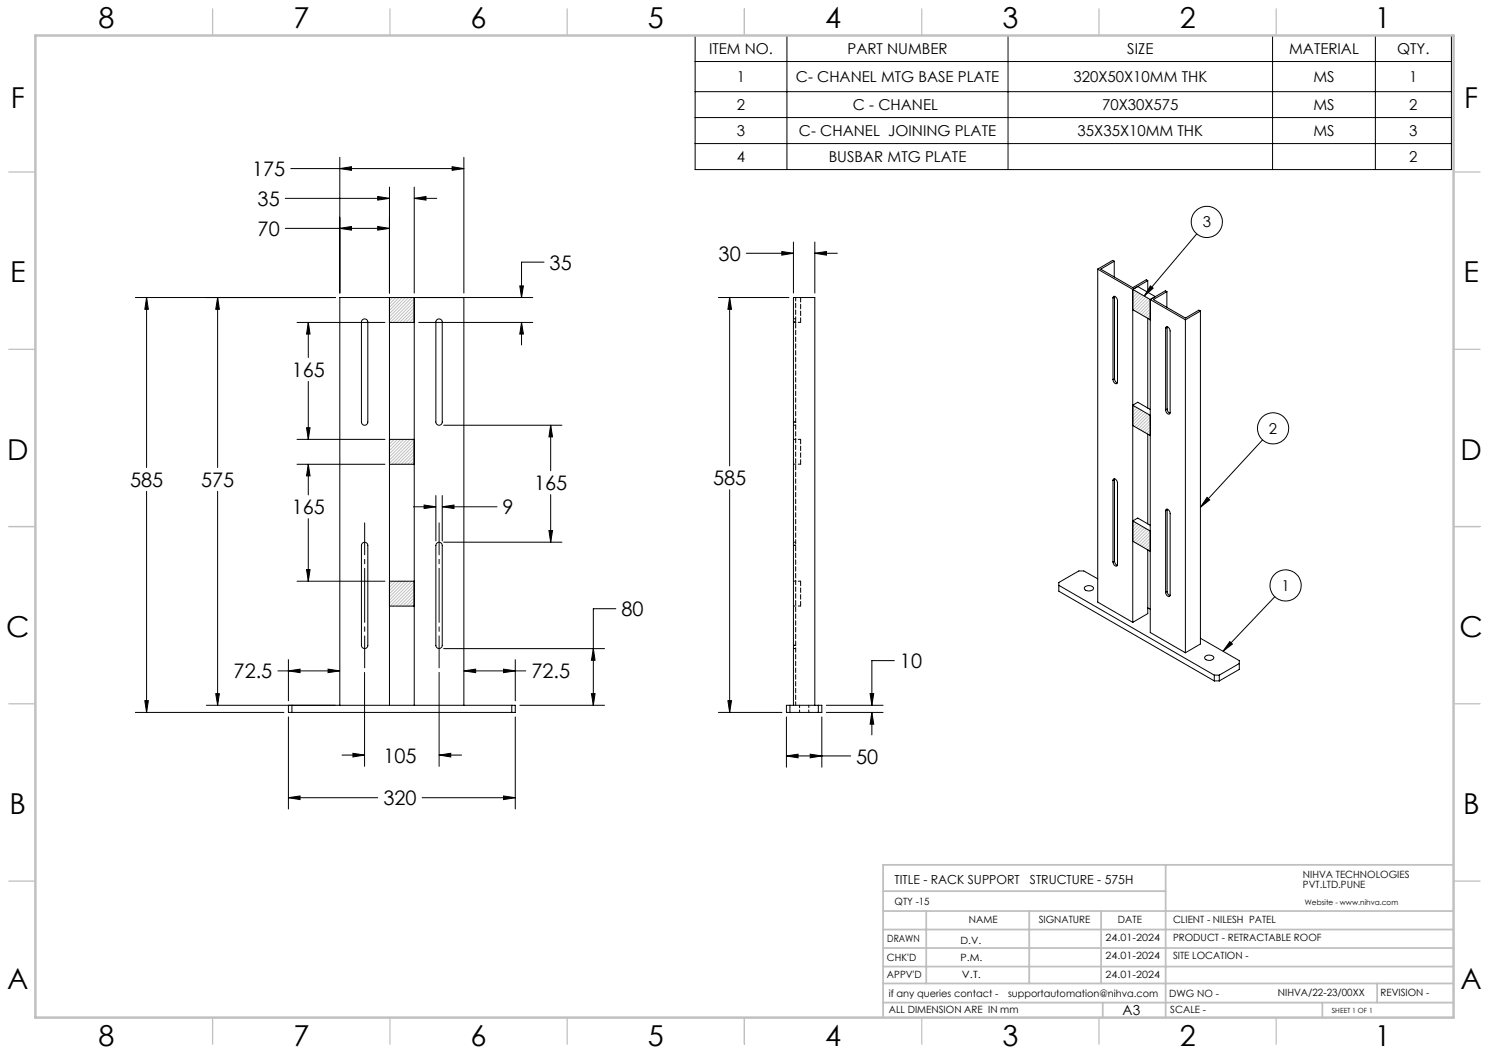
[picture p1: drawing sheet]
<svg xmlns="http://www.w3.org/2000/svg" width="420mm" height="297mm" viewBox="0 0 420 297" stroke-linecap="round" stroke-linejoin="round" font-family="sans-serif">
<g fill="none" stroke="#000" stroke-width=".28">
<path d="M196.1 10h213.3v37.8h-213.3zM196.1 17.4h213.3M222 10v37.8M284.3 10v37.8M359 10v37.8M387.9 10v37.8M196.1 25.9h213.3M196.1 33.2h213.3M80.5 55.9h29.4M82 47.6h48.8M95.8 47.6l3.3-.6v1zM95.8 44.4v38.3"/>
<path d="M106.5 55.4l3.4 .5-3.4 .5zM109.9 52.8v29.9M116.8 55.9l3.4-.5v1zM116.8 52.8v29.9M116.8 55.9h6.4M127.5 47l3.3 .6-3.3 .4zM130.8 44.4v38.3M196.1 40.5h213.3M80.5 64.4h29.4M95.8 64.4l3.3-.5v1zM106.5 63.9l3.4 .5-3.4 .5zM153.5 73.9h-6.4v10"/>
<path d="M210.5 71.4h13.3M220.5 70.9l3.3 .5-3.3 .6zM223.8 68.3v14.4M229.8 71.4l3.3-.5v1.1zM229.8 68.3v14.4M229.8 71.4h6.4M309.6 75.9l24.8 14.3M309.6 75.9v93.9l9.9 5.7M314.3 73.7l-.4-.3-4.3 2.5M314.3 73.7l-3.8 2.2 9 5.2 3.8-2.2 .4 .3M314.3 73.7v4.4M323.7 79.2l-4.2 2.4"/>
<path d="M323.7 79.2v3.2M337.6 66l-14.8 17.5M38.2 83.9h56.4M41.3 83.9l.5 3.3h-.9zM41.3 83.9v48M61.4 83.9l.5 3.3h-1zM61.4 83.9v48M83.8 90.9h24.8M87 90.9l.5 3.3h-1zM87 90.9v10M102.1 90.3a.91 .91 0 0 1 1-.3 .91 .91 0 0 1 .7 .8v28.2a.9 .9 0 0 1-.9 .9 .9 .9 0 0 1-.9-.9zM109.9 83.9v115"/>
<path d="M109.9 90.9h6.9M116.8 83.9v115M118.1 90.9h32.2M123.1 90.3a.91 .91 0 0 1 1-.3 .91 .91 0 0 1 .6 .8v28.2a.9 .9 0 0 1-.9 .9 .9 .9 0 0 1-.9-.9zM130.8 83.9v115M146.6 80.6h1l-.5 3.3zM147.1 90.9l.5 3.3h-1zM147.1 90.9v6.4M150.3 83.9h-54.5v115M202.6 83.9h19.9M205.8 83.9l.5 3.3h-1zM205.8 83.9v47.5"/>
<path d="M313.9 84l.1-.1a.8 .8 0 0 1 .9-.1 .8 .8 0 0 1 .3 1v23a.53 .53 0 0 1-.6 .4 .53 .53 0 0 1-.5-.5l-.2-.6M313.9 84v23.1M314.4 83.8l-.5 .2M314.4 83.8v23M314.4 83.6v.2M319.5 81.6l1.4-.8 5 2.9-1.5 .8M319.5 87.3l4.9 2.9M319.5 81.6v93.9M323.7 89.8v25.3M324.4 84.5v93.9l10 5.7M324.5 80.6l.8 .7-2.5 2.2zM328.8 92.6v-.2a.82 .82 0 0 1 1 0 .82 .82 0 0 1 .3 .9v23.1a.53 .53 0 0 1-.6 .4 .53 .53 0 0 1-.5-.5l-.2-.7"/>
<path d="M328.8 92.6v23M329.1 82.3l-3.8 2.2 9.1 5.2 3.8-2.2 .4 .2M329.1 82.3l-.4-.3-4.3 2.5M329.1 82.3v4.4M329.2 92.4l-.4 .2M329.2 92.4v23M329.2 92.1v.3M334.4 90.2v93.9M338.6 87.7l-4.2 2.5M338.6 87.7v93.9l-4.2 2.5M87 107.6v16.3M125.1 119.9h33.4"/>
<path d="M155.3 119.9l.6 3.3h-1.1zM155.3 119.9v12.9M314.4 106.8l.3 .9 .5 .3M314.4 106.8l-.5 .3M324.4 115.5l-3.5-2.1-1.4 .9 4.9 2.9M329.2 115.4l.4 .9 .4 .3M329.2 115.4l-.4 .2M41.3 138.6v62.3M61.4 138.6v60.3M83.8 123.9h24.8M83.8 130.9h24.8M86.5 120.6h1l-.5 3.3z"/>
<path d="M87 130.9l.5 3.3h-1zM87 130.9v8.7M109.9 123.9h6.9M109.9 130.9h6.9M122.9 139.8v12.8M124.7 139.8v12.8M155.3 139.5v13.4M205.8 138.1v62.8M313.9 135.5l.1-.2a.8 .8 0 0 1 .9 0 .8 .8 0 0 1 .3 .9v23a.53 .53 0 0 1-.6 .5 .53 .53 0 0 1-.5-.5l-.2-.7M313.9 135.5v23M314.4 135.2v23.1M314.4 135.2l-.5 .3"/>
<path d="M314.4 135v.2M319.5 120l4.9 2.9M323.7 122.4v25.4M356.1 124.1l-17.5 19M87 146.3v17.6M102.1 153.3a.91 .91 0 0 1 1-.3 .91 .91 0 0 1 .7 .8v28.2a.9 .9 0 0 1-.9 .9 .9 .9 0 0 1-.9-.9zM116.6 142.9h6.3M119.6 142.4l3.3 .5-3.3 .5zM123.1 153.3a.91 .91 0 0 1 1-.3 .91 .91 0 0 1 .6 .8v28.2a.9 .9 0 0 1-.9 .9 .9 .9 0 0 1-.9-.9zM124.7 142.9l3.4-.5v1zM124.7 142.9h15.5M125.1 152.9h33.4"/>
<path d="M154.8 149.6h1.1l-.6 3.3zM314.4 158.3l.3 .8 .5 .3M314.4 158.3l-.5 .2M319.5 152.6l4.9 2.9M323.7 155.1v18l-4.2 2.4M324.4 148.2l-3.5-2.1-1.4 .8 4.9 2.9M328.8 144v-.1a.82 .82 0 0 1 1-.1 .82 .82 0 0 1 .3 1v23a.53 .53 0 0 1-.6 .5 .53 .53 0 0 1-.5-.6l-.2-.6M328.8 144v23.1M329.2 143.8v23M329.2 143.8l-.4 .2M329.2 143.6v.2M340.5 140.3l.7 .7-2.6 2.1z"/>
<path d="M83.8 163.9h24.8M86.5 160.7h1l-.5 3.2zM109.9 163.9h6.9M109.9 171h6.9M173.7 171.7h-6.3v27.2M298.7 165.1l43.8 25.3M306.1 165.5a1.63 1.63 0 0 1 2.3 .4 1.44 1.44 0 0 1-1.3 .8 1.44 1.44 0 0 1-1.2-.9zM309.6 163.3l-3.9-2.3h-1.4l-5.6 3.3v2.5l43.8 25.2M323.7 171.4l.7 .4M329.2 166.8l.4 .9 .4 .3M329.2 166.8l-.4 .3M359.6 168.3l-14.6 15.4"/>
<path d="M40.9 197.6h.9l-.5 3.3zM58.2 198.9h87.1v2h-63.9v-2M60.9 195.6h1l-.5 3.3zM78.4 189.2h17.4M81.4 189.2l3.2-.5v1zM81.4 186.1v11.6M82.3 198.9v2M92.5 188.7l3.3 .5-3.3 .5zM102.8 189.6v26.5M123.9 189.6v26.5M125.1 182.9h45.4M130.8 189.2l3.4-.5v1z"/>
<path d="M130.8 189.2h17.5M142 188.7l3.3 .5-3.3 .5zM144.4 198.9v2M145.3 186.1v11.6M146.6 198.9h23.9M166.8 195.6h1.1l-.5 3.3zM167.4 182.9l.5 3.3h-1.1zM205.3 197.6h1l-.5 3.3zM221.8 198.9h10v2h-10zM222.8 198.9v2M223.8 198.9v-115h6v115M230.8 198.9v2"/>
<path d="M233.1 198.9h16M245.4 195.6h1.1l-.6 3.3zM252.3 186.3h-6.4v12.6M338.6 180l11 6.3v2.5l-5.7 3.2M339.9 185.2a1.55 1.55 0 0 1 2.5 .4 1.45 1.45 0 0 1-2.6-.2zM342.5 190.4h1.4M342.5 192h1.4M342.5 190.4v1.6M343.9 190.4v1.6M346.9 181l.7 .6-2.6 2.1zM349.6 187.1l-5.7 3.3M38.2 200.9h41.9"/>
<path d="M81.4 202.2v26M96.5 213h6.3M99.6 212.5l3.2 .5-3.2 .5zM123.9 213l3.2-.5v1zM123.9 213h6.3M145.3 202.2v26M202.6 200.9h18M221.8 213.2l3.3-.5v1zM221.8 202.2v14.2M221.8 213.2h18.2M228.5 212.7l3.3 .5-3.3 .5zM231.8 202.2v14.2"/>
<path d="M233.1 200.9h16M245.9 200.9l.6 3.4h-1.1zM245.9 200.9v6.4M81.4 225l3.2-.5v1zM81.4 225h25.1M119.1 225h26.2M142 224.5l3.3 .5-3.3 .5z"/>
<circle cx="340.4" cy="62.6" r="4.4"/>
<circle cx="359.1" cy="120.8" r="4.4"/>
<circle cx="362.6" cy="165.1" r="4.4"/>
</g>
<path d="M102.9 147.5v40.9M123.9 147.5v40.9" fill="none" stroke="#000" stroke-width=".28" stroke-dasharray="15.2 1.3 1.3 1.3" stroke-dashoffset="6.2"/>
<g fill="none" stroke="#c0c0c0" stroke-width=".28">
<path d="M109.9 83.9v.1M110.8 83.9l-.9 1M111.7 83.9l-1.8 1.9M112.6 83.9l-2.7 2.8M113.5 83.9l-3.6 3.7M114.4 83.9l-4.5 4.6M115.3 83.9l-5.4 5.5M116.2 83.9l-6.3 6.4M116.8 84.2l-6.7 6.7M116.8 85.1l-5.9 5.8M116.8 86l-4.9 4.9M116.8 86.9l-4.1 4"/>
<path d="M116.8 87.7l-3.1 3.2M116.8 88.6l-2.3 2.3M116.8 89.5l-1.3 1.4M116.8 90.4l-.5 .5M319.9 81.8l-.4 .4M320.4 82.2l-.9 .9M321 82.5l-1.5 1.5M321.6 82.8l-2.1 2.1M322.2 83.1l-2.7 2.7M322.7 83.5l-3.2 3.1M323.3 83.8l-3.6 3.6M323.8 84.1l-3.6 3.6"/>
<path d="M324.4 84.5l-3.6 3.6M324.4 85.3l-3 3.1M324.4 86.2l-2.5 2.5M324.4 87.1l-1.9 2M324.4 88l-1.3 1.4M324.4 88.9l-.8 .8M324.4 89.8l-.2 .3M319.7 114.4l-.2 .1M320.2 114.7l-.7 .7M320.8 115l-1.3 1.3M321.3 115.4l-1.8 1.8M321.9 115.7l-2.4 2.4"/>
<path d="M322.5 116l-3 3M323.1 116.3l-3.6 3.6M323.6 116.7l-3.6 3.6M324.2 117l-3.6 3.6M324.4 117.6l-3.2 3.3M324.4 118.5l-2.7 2.8M324.4 119.4l-2.1 2.2M110.3 123.9l-.4 .5M111.2 123.9l-1.3 1.4M112.1 123.9l-2.2 2.3M113 123.9l-3.1 3.2M113.9 123.9l-4 4.1"/>
<path d="M114.8 123.9l-4.9 5M115.7 123.9l-5.8 5.9M116.6 123.9l-6.7 6.8M116.8 124.6l-6.3 6.3M116.8 125.5l-5.4 5.4M116.8 126.4l-4.5 4.5M116.8 127.3l-3.6 3.6M116.8 128.2l-2.7 2.7M116.8 129l-1.8 1.9M116.8 130l-.9 .9M116.8 130.8v.1M324.4 120.3l-1.5 1.6"/>
<path d="M324.4 121.2l-1 1.1M324.4 122.1l-.4 .5M320 147.2l-.5 .5M320.6 147.6l-1.1 1M321.1 147.9l-1.6 1.6M321.7 148.2l-2.2 2.2M322.3 148.6l-2.8 2.7M322.9 148.9l-3.4 3.3M323.4 149.2l-3.6 3.6M324 149.5l-3.6 3.6M324.4 150l-3.4 3.5M324.4 150.8l-2.9 3"/>
<path d="M324.4 151.8l-2.3 2.3M324.4 152.6l-1.7 1.9M324.4 153.6l-1.2 1.2M324.4 154.4l-.6 .7M324.4 155.4l-.1 .1M110.7 163.9l-.8 .9M111.6 163.9l-1.7 1.8M112.5 163.9l-2.6 2.7M113.4 163.9l-3.5 3.6M114.3 163.9l-4.4 4.5M115.2 163.9l-5.3 5.4M116.1 163.9l-6.2 6.3"/>
<path d="M116.8 164.1l-6.8 6.9M116.8 165l-5.9 6M116.8 165.9l-5 5.1M116.8 166.8l-4.1 4.2M116.8 167.7l-3.2 3.3M116.8 168.6l-2.3 2.4M116.8 169.5l-1.4 1.5M116.8 170.4l-.5 .6"/>
</g>
<g fill="none" stroke="#c0c0c0" stroke-width=".35">
<path d="M60 2.5v7.5M110 2.5v7.5M160 2.5v7.5M210 2.5v7.5M260 2.5v7.5M310 2.5v7.5M360 2.5v7.5M2.5 48.5h7.5M410 48.5h7.5M2.5 98.5h7.5M410 98.5h7.5M2.5 148.5h7.5"/>
<path d="M410 148.5h7.5M2.5 198.5h7.5M410 198.5h7.5M2.5 248.5h7.5M410 248.5h7.5M60 287v7.5M110 287v7.5M160 287v7.5M210 287v7.5M260 287v7.5M310 287v7.5M360 287v7.5"/>
</g>
<g fill="none" stroke="#c0c0c0" stroke-width=".5">
<path d="M249.1 257h160.9M249.1 251.4h79.7M261.3 257v20.4M290.3 257v20.4M310.6 257v20.4M328.8 243.9v43.1M410 243.9h-160.9v43.1M249.1 272.6h160.9M249.1 267.4h160.9M249.1 262.2h160.9M249.1 277.4h160.9M388.4 277.4v5.4"/>
<path d="M249.1 282.8h160.9M311 282.8v4.2M373 282.8v4.2"/>
</g>
<path d="M10 10h400v277h-400z" fill="none" stroke="#c0c0c0" stroke-width=".7"/>
<g fill="#000">
<path d="M95.8 47.6l3.3-.6v1zM127.5 47l3.3 .6-3.3 .4zM40.9 197.6h.9l-.5 3.3zM41.3 83.9l.5 3.3h-.9zM81.4 225l3.2-.5v1zM142 224.5l3.3 .5-3.3 .5zM106.5 55.4l3.4 .5-3.4 .5zM116.8 55.9l3.4-.5v1zM61.4 83.9l.5 3.3h-1zM60.9 195.6h1l-.5 3.3zM86.5 120.6h1l-.5 3.3zM87 90.9l.5 3.3h-1zM95.8 64.4l3.3-.5v1zM106.5 63.9l3.4 .5-3.4 .5zM87 130.9l.5 3.3h-1zM86.5 160.7h1l-.5 3.2zM130.8 189.2l3.4-.5v1zM142 188.7l3.3 .5-3.3 .5zM92.5 188.7l3.3 .5-3.3 .5zM81.4 189.2l3.2-.5v1zM123.9 213l3.2-.5v1zM99.6 212.5l3.2 .5-3.2 .5zM167.4 182.9l.5 3.3h-1.1zM166.8 195.6h1.1l-.5 3.3zM119.6 142.4l3.3 .5-3.3 .5zM124.7 142.9l3.4-.5v1zM146.6 80.6h1l-.5 3.3zM147.1 90.9l.5 3.3h-1zM155.3 119.9l.6 3.3h-1.1zM154.8 149.6h1.1l-.6 3.3zM221.8 213.2l3.3-.5v1zM228.5 212.7l3.3 .5-3.3 .5zM220.5 70.9l3.3 .5-3.3 .6zM229.8 71.4l3.3-.5v1.1zM245.4 195.6h1.1l-.6 3.3zM245.9 200.9l.6 3.4h-1.1zM205.3 197.6h1l-.5 3.3zM205.8 83.9l.5 3.3h-1z"/>
<path d="M340.5 140.3l.7 .7-2.6 2.1zM346.9 181l.7 .6-2.6 2.1zM324.5 80.6l.8 .7-2.5 2.2z"/>
</g>
<path d="M223.8 90.8h.6M224.4 89.9h-.6M225.8 90.9v-7M223.8 119h.6M223.8 119.9h.6M225.8 130.9v-7M223.8 153.8h.6M224.4 152.9h-.6M225.8 170.9v-7M223.8 182h.6M223.8 182.9h.6" fill="none" stroke="#000" stroke-width=".28" stroke-dasharray="1.3 .6"/>
<path d="M225.8 90.9h-2M225.8 130.9h-2M225.8 123.9h-2M225.8 170.9h-2M225.8 163.9h-2M225.5 198.9v2M228.1 200.9v-2" fill="none" stroke="#000" stroke-width=".28" stroke-dasharray="1.3 .6" stroke-dashoffset=".6"/>
<path d="M224.4 83.9v115" fill="none" stroke="#000" stroke-width=".28" stroke-dasharray="1.3 .6" stroke-dashoffset=".3"/>
<g font-size="8.1">
<text x="27.8" y="8">8</text>
<text x="82.8" y="8">7</text>
<text x="132.8" y="8">6</text>
<text x="182.8" y="8">5</text>
<text x="232.8" y="8">4</text>
<text x="282.8" y="8">3</text>
<text x="332.8" y="8">2</text>
<text x="387.8" y="8">1</text>
<text x="3" y="30.4">F</text>
<text x="413" y="30.4">F</text>
<text x="2.8" y="79.6">E</text>
<text x="412.8" y="79.6">E</text>
<text x="2" y="129.6">D</text>
<text x="412" y="129.6">D</text>
<text x="1.7" y="179.6">C</text>
<text x="411.7" y="179.6">C</text>
<text x="2.7" y="229.6">B</text>
<text x="412.7" y="229.6">B</text>
<text x="2" y="278.9">A</text>
<text x="412" y="278.9">A</text>
<text x="27.8" y="295">8</text>
<text x="82.8" y="295">7</text>
<text x="132.8" y="295">6</text>
<text x="182.8" y="295">5</text>
<text x="232.8" y="295">4</text>
<text x="282.8" y="295">3</text>
<text x="332.8" y="295">2</text>
<text x="387.8" y="295">1</text>
</g>
<g font-size="5.6">
<text x="71.1" y="49.7">175</text>
<text x="72.7" y="58.1">35</text>
<text x="72.7" y="66.5">70</text>
<text x="155" y="76.1">35</text>
<text x="202.7" y="73.6">30</text>
<text x="82.3" y="106.3">165</text>
<text x="36.7" y="137.3">585</text>
<text x="56.7" y="137.3">575</text>
<text x="201.1" y="136.9">585</text>
<text x="150.7" y="138.3">165</text>
<text x="82.3" y="145.1">165</text>
<text x="141.8" y="145.1">9</text>
<text x="175.3" y="173.8">80</text>
<text x="65.9" y="191.3">72.5</text>
<text x="149.9" y="191.3">72.5</text>
<text x="253.9" y="188.5">10</text>
<text x="108.1" y="215.1">105</text>
<text x="241.5" y="215.3">50</text>
<text x="108.1" y="227.1">320</text>
</g>
<g font-size="4.2">
<text x="200" y="15.2">ITEM NO.</text>
<text x="239" y="15.2">PART NUMBER</text>
<text x="318" y="15.2">SIZE</text>
<text x="363.6" y="15.2">MATERIAL</text>
<text x="394.1" y="15.2">QTY.</text>
<text x="207.9" y="23.1">1</text>
<text x="224.5" y="23.1">C- CHANEL MTG BASE PLATE</text>
<text x="302.8" y="23.1">320X50X10MM THK</text>
<text x="370.5" y="23.1">MS</text>
<text x="397.5" y="23.1">1</text>
<text x="207.9" y="31">2</text>
<text x="240.6" y="31">C - CHANEL</text>
<text x="310.9" y="31">70X30X575</text>
<text x="370.5" y="31">MS</text>
<text x="397.5" y="31">2</text>
<text x="207.9" y="38.3">3</text>
<text x="225.4" y="38.3">C- CHANEL JOINING PLATE</text>
<text x="304" y="38.3">35X35X10MM THK</text>
<text x="370.5" y="38.3">MS</text>
<text x="397.5" y="38.3">3</text>
<text x="207.9" y="45.7">4</text>
<text x="233.7" y="45.7">BUSBAR MTG PLATE</text>
<text x="397.5" y="45.7">2</text>
<text x="339.2" y="64.1">3</text>
<text x="357.9" y="122.3">2</text>
<text x="361.5" y="166.6">1</text>
</g>
<text font-size="3.9" x="316.7" y="286.4">A3</text>
<g font-size="3.5">
<text x="252.3" y="249.3">TITLE - RACK SUPPORT</text>
<text x="290.5" y="249.3">STRUCTURE - 575H</text>
</g>
<g font-size="2.8">
<text x="367.5" y="247.7">NIHVA TECHNOLOGIES</text>
<text x="367.5" y="250.5">PVT.LTD.PUNE</text>
<text x="252.3" y="255.1">QTY -15</text>
<text x="273.3" y="260.4">NAME</text>
<text x="293" y="260.4">SIGNATURE</text>
<text x="315.3" y="260.5">DATE</text>
<text x="330.9" y="260.5">CLIENT - NILESH PATEL</text>
<text x="250.3" y="265.7">DRAWN</text>
<text x="270.9" y="266.1">D.V.</text>
<text x="311.8" y="265.5">24.01-2024</text>
<text x="330.9" y="265.5">PRODUCT - RETRACTABLE ROOF</text>
<text x="250.2" y="271.1">CHK'D</text>
<text x="250.2" y="275.8">APPV'D</text>
<text x="270.9" y="271.1">P.M.</text>
<text x="271.3" y="275.8">V.T.</text>
<text x="311.8" y="270.6">24.01-2024</text>
<text x="311.8" y="275.8">24.01-2024</text>
<text x="330.9" y="270.6">SITE LOCATION -</text>
<text x="250.7" y="281.1">if any queries contact -</text>
<text x="284.3" y="281.1">supportautomation@nihva.com</text>
<text x="329.8" y="281.3">DWG NO -</text>
<text x="360.5" y="281.1">NIHVA/22-23/00XX</text>
<text x="389.4" y="281.1">REVISION -</text>
<text x="250.7" y="285.6">ALL DIMENSION ARE IN mm</text>
<text x="330.1" y="285.7">SCALE -</text>
</g>
<text font-size="2.1" x="368.1" y="255.1">Website - www.nihva.com</text>
<text font-size="2" x="375.7" y="285.6">SHEET 1 OF 1</text>
</svg>
